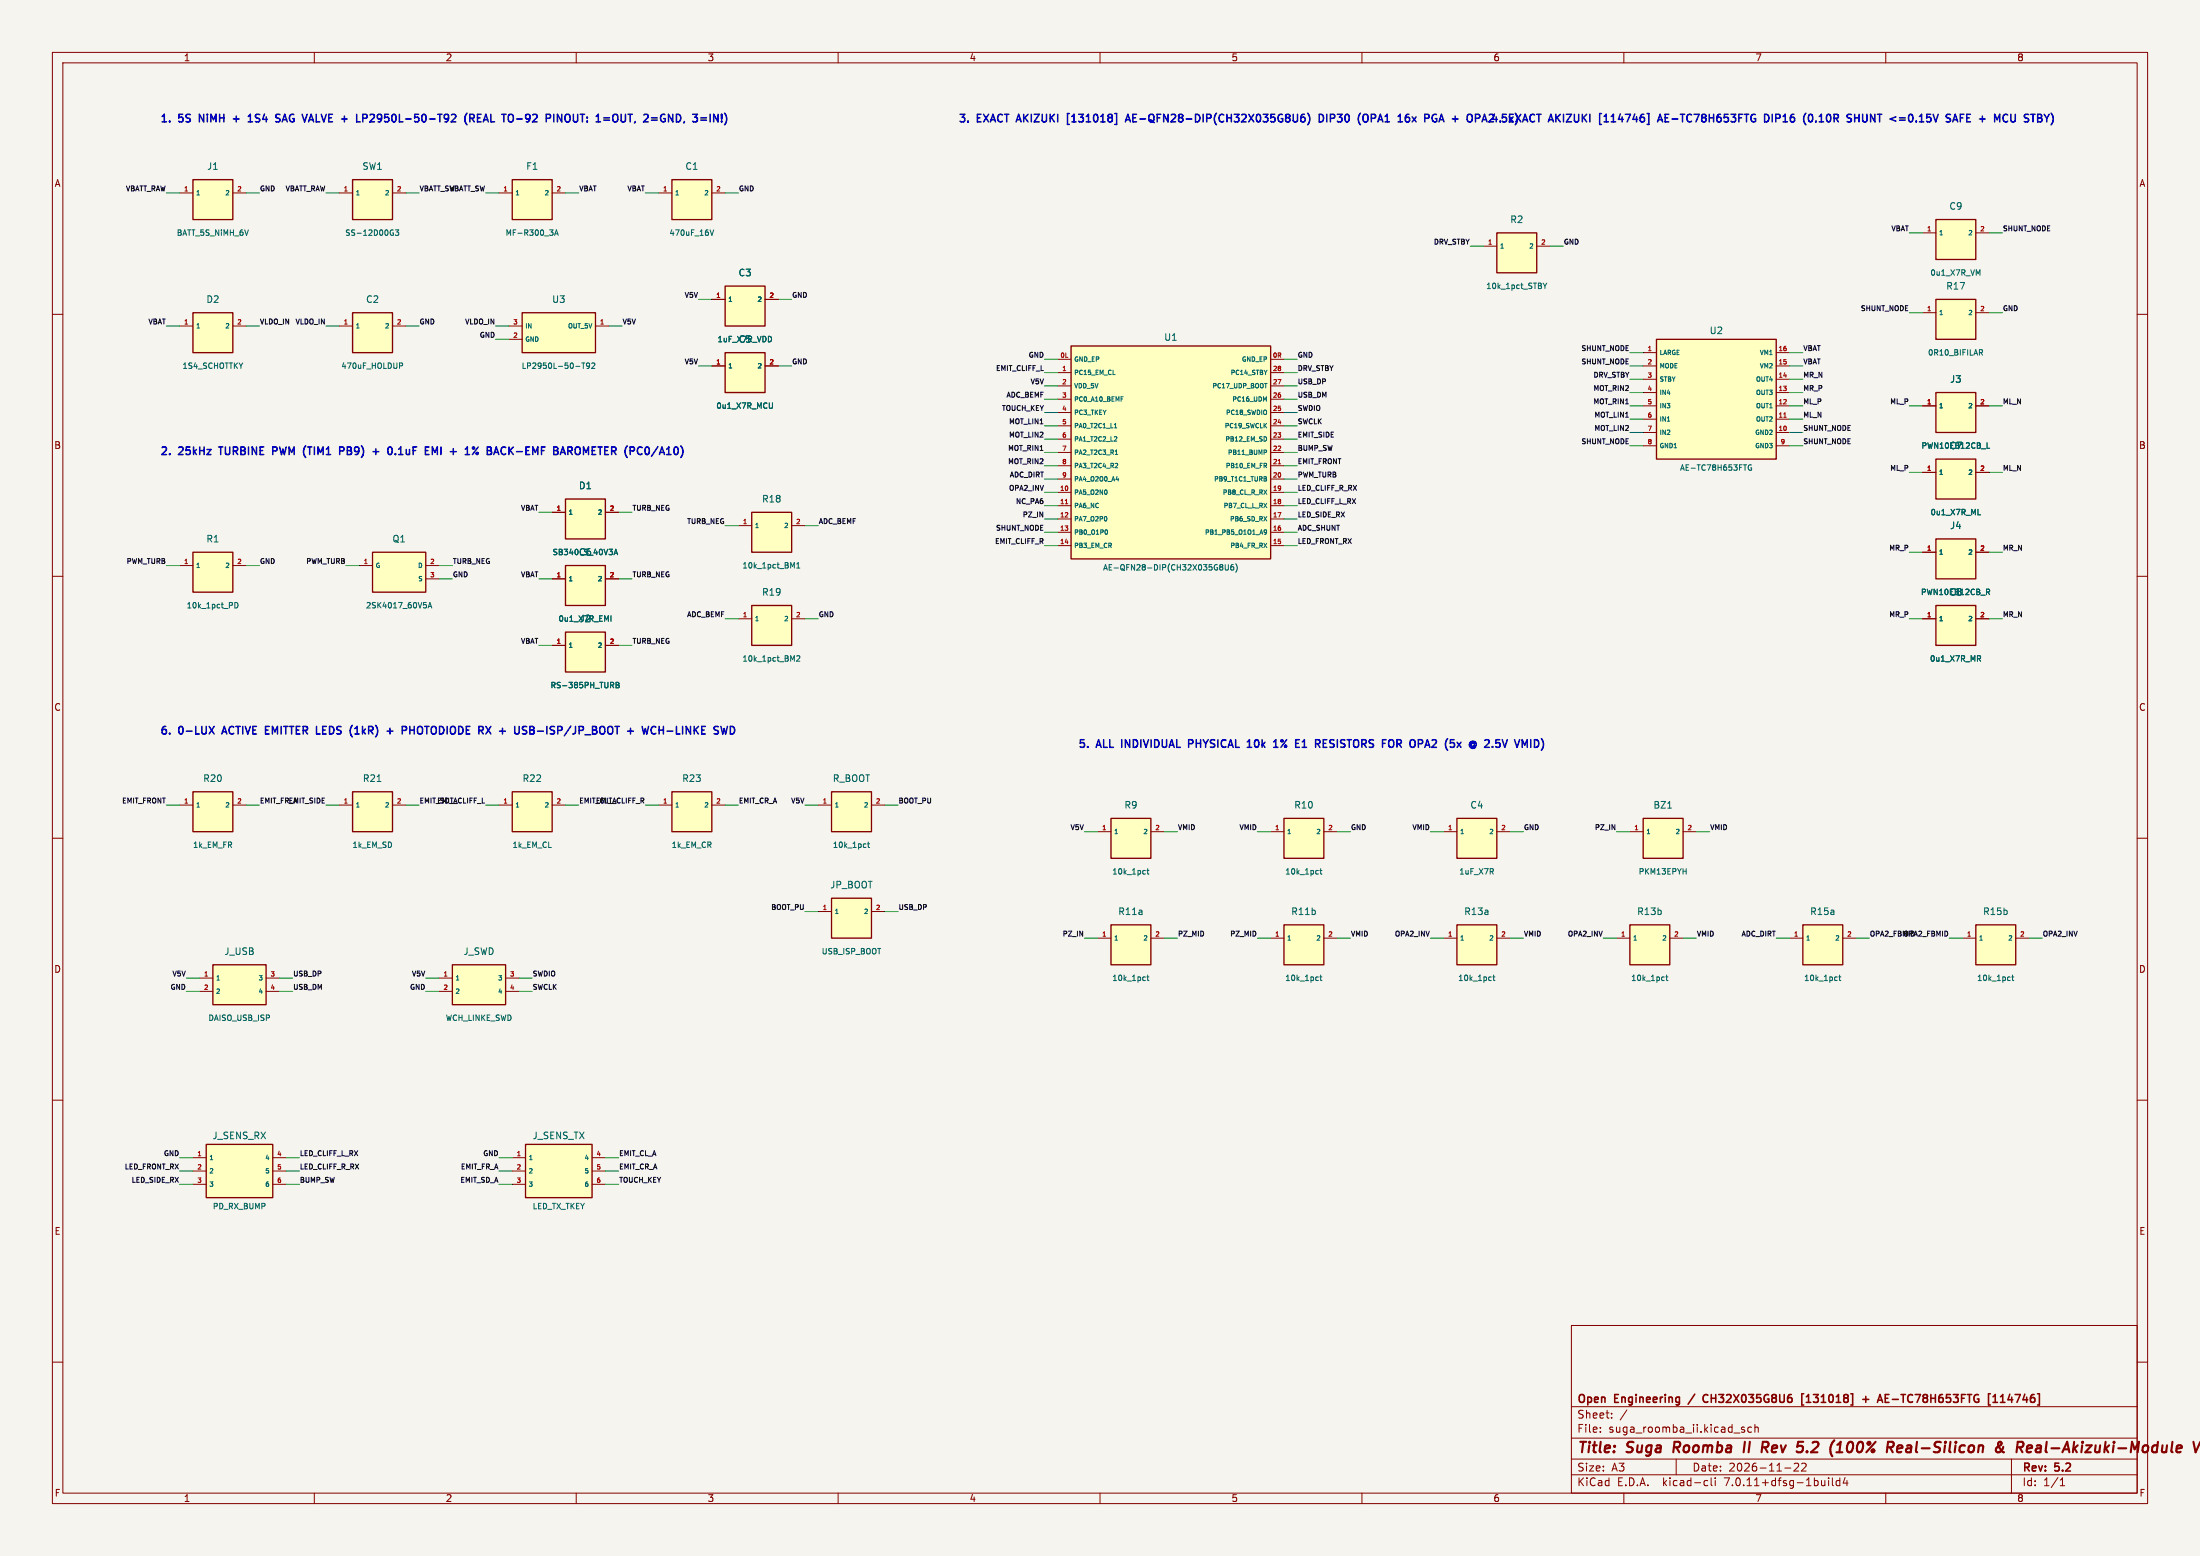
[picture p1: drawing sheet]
<svg xmlns="http://www.w3.org/2000/svg" width="420mm" height="297mm" viewBox="0 0 420 297" stroke-linecap="round" stroke-linejoin="round" font-family="sans-serif">
<path d="M0 0h420v297h-420z" fill="#f5f4ef" stroke="#f5f4ef" stroke-width=".19"/>
<g fill="none" stroke="#840000" stroke-width=".19">
<path d="M10 10h400v277h-400zM12 12h396v273h-396zM60 10v2M110 10v2M160 10v2M210 10v2M260 10v2M310 10v2M360 10v2M34.3 36.8h2.5M44.4 36.8h2.6M64.8 36.8h2.5"/>
<path d="M74.9 36.8h2.6M95.2 36.8h2.6M105.4 36.8h2.5M125.7 36.8h2.6M135.9 36.8h2.5M10 60h2M135.9 57.2h2.5M146 57.2h2.6M283.2 47h2.5M293.4 47h2.5M367 44.5h2.6M367 59.7h2.6"/>
<path d="M377.2 44.5h2.5M377.2 59.7h2.5M408 60h2M34.3 62.2h2.5M44.4 62.2h2.6M64.8 62.2h2.5M74.9 62.2h2.6M97.1 62.2h2.6M97.1 64.8h2.6M113.7 62.2h2.5M135.9 69.9h2.5M146 69.9h2.6"/>
<path d="M201.9 68.6h2.6M201.9 71.1h2.6M201.9 73.7h2.6M201.9 78.7h2.6M201.9 76.2h2.6M242.6 68.6h2.5M242.6 71.1h2.5M242.6 73.7h2.5M242.6 78.7h2.5M242.6 76.2h2.5M313.7 69.9h2.5M313.7 77.5h2.5"/>
<path d="M313.7 67.3h2.5M313.7 74.9h2.5M313.7 72.4h2.5M339.1 69.9h2.5M339.1 77.5h2.5M339.1 67.3h2.5M339.1 74.9h2.5M339.1 72.4h2.5M367 77.5h2.6M377.2 77.5h2.5M105.4 97.8h2.5M115.6 97.8h2.5"/>
<path d="M201.9 94h2.6M201.9 96.5h2.6M201.9 99.1h2.6M201.9 91.4h2.6M201.9 88.9h2.6M201.9 86.4h2.6M201.9 83.8h2.6M201.9 81.3h2.6M242.6 94h2.5M242.6 96.5h2.5M242.6 99.1h2.5M242.6 91.4h2.5"/>
<path d="M242.6 88.9h2.5M242.6 86.4h2.5M242.6 83.8h2.5M242.6 81.3h2.5M313.7 82.6h2.5M313.7 80h2.5M313.7 85.1h2.5M339.1 82.6h2.5M339.1 80h2.5M339.1 85.1h2.5M367 90.2h2.6M377.2 90.2h2.5"/>
<path d="M10 110h2M34.3 108h2.5M44.4 108h2.6M68.6 108h2.5M81.3 108h2.5M81.3 110.5h2.5M105.4 110.5h2.5M115.6 110.5h2.5M141 118.1h2.5M141 100.3h2.5M151.1 118.1h2.6M151.1 100.3h2.6"/>
<path d="M201.9 101.6h2.6M201.9 104.1h2.6M242.6 101.6h2.5M242.6 104.1h2.5M367 118.1h2.6M367 105.4h2.6M377.2 118.1h2.5M377.2 105.4h2.5M408 110h2M105.4 123.2h2.5M115.6 123.2h2.5M10 160h2"/>
<path d="M34.3 153.7h2.5M44.4 153.7h2.6M64.8 153.7h2.5M74.9 153.7h2.6M95.2 153.7h2.6M105.4 153.7h2.5M125.7 153.7h2.6M135.9 153.7h2.5M156.2 153.7h2.5M166.4 153.7h2.5M209.5 158.8h2.6M219.7 158.8h2.5"/>
<path d="M242.6 158.8h2.5M252.7 158.8h2.6M275.6 158.8h2.5M285.7 158.8h2.6M311.1 158.8h2.6M321.3 158.8h2.5M408 160h2M156.2 174h2.5M166.4 174h2.5M209.5 179.1h2.6M219.7 179.1h2.5M242.6 179.1h2.5"/>
<path d="M252.7 179.1h2.6M275.6 179.1h2.5M285.7 179.1h2.6M308.6 179.1h2.5M318.8 179.1h2.5M341.6 179.1h2.6M351.8 179.1h2.5M374.6 179.1h2.6M384.8 179.1h2.5M38.1 186.7h2.5M38.1 189.2h2.5M50.8 186.7h2.5"/>
<path d="M50.8 189.2h2.5M83.8 186.7h2.6M83.8 189.2h2.6M96.5 186.7h2.6M96.5 189.2h2.6M10 210h2M408 210h2M36.8 221h2.6M36.8 223.5h2.6M36.8 226.1h2.6M52.1 221h2.5M52.1 223.5h2.5"/>
<path d="M52.1 226.1h2.5M97.8 221h2.5M97.8 223.5h2.5M97.8 226.1h2.5M113 221h2.6M113 223.5h2.6M113 226.1h2.6M10 260h2M300 253h108v32h-108zM408 260h2M300 278.5h108M300 274.5h108"/>
<path d="M300 268.5h108M305.5 273.2v.2M305.5 272.5v.1M307.7 270.5v.2M307.7 269.8v.1M310.6 269.1l-1.3 1.9M320 278.5v3M333 272.5l-.3-.1-.3 .2 .1 .2 .5 .2v.3h-.6M334.4 272.5l-.5-.1-.2 .3 .1 .6h.6M335 272.5l.2-.1 .4 .1 .1 .9M335 271.9v1.5M342.5 279.4l.6-.1 .2 .1 .1 .3-1 1.1h1"/>
<path d="M343.9 279.4l.6-.1 .2 .1 .1 .3-.9 1.1h.9M384 278.5v6.5M60 285v2M110 285v2M160 285v2M210 285v2M260 285v2M300 281.5h108M310 285v2M325.6 282.6l.4 .1M326 283.5l-.4 .1M326.7 282.1v1.3l.2 .2"/>
<path d="M327.4 282.1v.1M327.4 282.6v1M340.7 280.2h1.2M349.1 282.1v.1M349.1 282.6v1M349.8 282.1v1.3l.2 .2M351.2 282.7l-.4-.1-.3 .3 .2 .6h.5M351.2 282.1v1.5M352.2 282l-.3 1.1h.9M352.6 282.6v1M360 285v2M393.3 283.6h.9"/>
<path d="M393.3 282.5l.4-.4v1.5"/>
</g>
<g fill="none" stroke="#840000" stroke-width=".4">
<path d="M319.7 275.2l-.3 2M333.1 275.2l-.2 2M336.9 276.3l.5 .9M337.3 275.2l.2 .1a.58 .58 0 0 1-.3 1M350.2 274.9l-.1 .1M350.6 277.2h1.1M351.2 275.5l.2-.3-.3 2M352.8 275.6a1.68 1.68 0 0 0-.1 1.4M362.3 276l.6-.1 .2 .1 .1 .3-1 .2M363 277.1l-.6 .1M364.6 275.9l-.5 .1M364.7 276.4h-.5a.4 .4 0 0 0-.3 .4 .4 .4 0 0 0 .2 .4h.5"/>
<path d="M381.6 276.3l.7 .8 .3 .1M381.9 275.2l.2 .3-.1 .3M382.4 276.2l-.1 .4-.4 .4M385.5 276.3l.6 .9M386 275.2h-.8l-.2 2M386 276.2l-.9 .1M389.6 276l-.1 1.2M390.7 275.2l-.2 1.7 .3 .3M420 275.3l-.9 1.9"/>
</g>
<g fill="none" stroke="#840000" stroke-width=".3">
<path d="M323.5 266.1l-1.2 1.9M326 266.3a.74 .74 0 0 0-.9 .5 .74 .74 0 0 0 .5 .9l.4-.1M344.3 266h-.3v2.2h.3M344.8 267.7h.9M345.3 266.2l-.5 .4M355.6 267.1h1.2M356.2 266.5v1.2M358.4 267.7l.5-1.5 .5 1.5M359.9 266.9h.5M360.6 266.2h-.7v1.5h.7M380.5 267.7h.8M380.5 266.6l.4-.4v1.5"/>
<path d="M381.9 267.7h.9M381.9 266.6l.4-.4v1.5"/>
</g>
<g fill="#ffffc2" stroke="#ffffc2" stroke-width=".19">
<path d="M158.7 151.1h7.7v7.7h-7.7z"/>
<path d="M138.4 54.6h7.6v7.6h-7.6z"/>
<path d="M138.4 67.3h7.6v7.6h-7.6z"/>
<path d="M128.3 151.1h7.6v7.7h-7.6z"/>
<path d="M36.8 151.1h7.6v7.7h-7.6z"/>
<path d="M97.8 151.1h7.6v7.7h-7.6z"/>
<path d="M67.3 151.1h7.6v7.7h-7.6z"/>
<path d="M71.1 105.4h10.2v7.6h-10.2z"/>
<path d="M36.8 105.4h7.6v7.6h-7.6z"/>
<path d="M107.9 120.7h7.7v7.6h-7.7z"/>
<path d="M143.5 115.6h7.6v7.6h-7.6z"/>
<path d="M143.5 97.8h7.6v7.6h-7.6z"/>
<path d="M158.7 171.5h7.7v7.6h-7.7z"/>
<path d="M128.3 34.3h7.6v7.6h-7.6z"/>
<path d="M99.7 59.7h14v7.6h-14z"/>
<path d="M97.8 34.3h7.6v7.6h-7.6z"/>
<path d="M36.8 34.3h7.6v7.6h-7.6z"/>
<path d="M36.8 59.7h7.6v7.6h-7.6z"/>
<path d="M67.3 34.3h7.6v7.6h-7.6z"/>
<path d="M67.3 59.7h7.6v7.6h-7.6z"/>
<path d="M100.3 218.4h12.7v10.2h-12.7z"/>
<path d="M212.1 156.2h7.6v7.6h-7.6z"/>
<path d="M377.2 176.5h7.6v7.7h-7.6z"/>
<path d="M344.2 176.5h7.6v7.7h-7.6z"/>
<path d="M311.1 176.5h7.7v7.7h-7.7z"/>
<path d="M313.7 156.2h7.6v7.6h-7.6z"/>
<path d="M369.6 115.6h7.6v7.6h-7.6z"/>
<path d="M278.1 176.5h7.6v7.7h-7.6z"/>
<path d="M245.1 176.5h7.6v7.7h-7.6z"/>
<path d="M212.1 176.5h7.6v7.7h-7.6z"/>
<path d="M278.1 156.2h7.6v7.6h-7.6z"/>
<path d="M245.1 156.2h7.6v7.6h-7.6z"/>
<path d="M107.9 95.3h7.7v7.6h-7.7z"/>
<path d="M369.6 102.9h7.6v7.6h-7.6z"/>
<path d="M369.6 87.6h7.6v7.7h-7.6z"/>
<path d="M369.6 74.9h7.6v7.7h-7.6z"/>
<path d="M204.5 66h38.1v40.7h-38.1z"/>
<path d="M285.7 44.5h7.7v7.6h-7.7z"/>
<path d="M369.6 41.9h7.6v7.6h-7.6z"/>
<path d="M369.6 57.2h7.6v7.6h-7.6z"/>
<path d="M316.2 64.8h22.9v22.8h-22.9z"/>
<path d="M107.9 108h7.7v7.6h-7.7z"/>
<path d="M39.4 218.4h12.7v10.2h-12.7z"/>
<path d="M86.4 184.2h10.1v7.6h-10.1z"/>
<path d="M40.6 184.2h10.2v7.6h-10.2z"/>
</g>
<g fill="none" stroke="#840000" stroke-width=".25">
<path d="M36.8 34.3h7.6v7.6h-7.6zM67.3 34.3h7.6v7.6h-7.6zM97.8 34.3h7.6v7.6h-7.6zM128.3 34.3h7.6v7.6h-7.6zM36.8 59.7h7.6v7.6h-7.6zM67.3 59.7h7.6v7.6h-7.6zM99.7 59.7h14v7.6h-14zM138.4 54.6h7.6v7.6h-7.6zM285.7 44.5h7.7v7.6h-7.7zM369.6 41.9h7.6v7.6h-7.6zM369.6 57.2h7.6v7.6h-7.6zM138.4 67.3h7.6v7.6h-7.6z"/>
<path d="M204.5 66h38.1v40.7h-38.1zM316.2 64.8h22.9v22.8h-22.9zM369.6 74.9h7.6v7.7h-7.6zM107.9 95.3h7.7v7.6h-7.7zM143.5 97.8h7.6v7.6h-7.6zM369.6 87.6h7.6v7.7h-7.6zM36.8 105.4h7.6v7.6h-7.6zM71.1 105.4h10.2v7.6h-10.2zM107.9 108h7.7v7.6h-7.7zM143.5 115.6h7.6v7.6h-7.6zM369.6 115.6h7.6v7.6h-7.6zM369.6 102.9h7.6v7.6h-7.6z"/>
<path d="M107.9 120.7h7.7v7.6h-7.7zM36.8 151.1h7.6v7.7h-7.6zM67.3 151.1h7.6v7.7h-7.6zM97.8 151.1h7.6v7.7h-7.6zM128.3 151.1h7.6v7.7h-7.6zM158.7 151.1h7.7v7.7h-7.7zM212.1 156.2h7.6v7.6h-7.6zM245.1 156.2h7.6v7.6h-7.6zM278.1 156.2h7.6v7.6h-7.6zM313.7 156.2h7.6v7.6h-7.6zM158.7 171.5h7.7v7.6h-7.7zM212.1 176.5h7.6v7.7h-7.6z"/>
<path d="M245.1 176.5h7.6v7.7h-7.6zM278.1 176.5h7.6v7.7h-7.6zM311.1 176.5h7.7v7.7h-7.7zM344.2 176.5h7.6v7.7h-7.6zM377.2 176.5h7.6v7.7h-7.6zM40.6 184.2h10.2v7.6h-10.2zM86.4 184.2h10.1v7.6h-10.1zM39.4 218.4h12.7v10.2h-12.7zM100.3 218.4h12.7v10.2h-12.7z"/>
</g>
<g fill="none" stroke="#006464" stroke-width=".19">
<path d="M74.8 43.9h.3M74.9 44.5h.2v.3l-.2 .1M75.5 43.9h.6l-.3 .4 .3 .1v.4l-.2 .1-.4-.1M105.9 44.9l.3-1 .4 1M106 44.6h.5M135.6 43.9l.3 1 .4-1M294.6 54l.3 .6M294.9 54.6v.5M295.3 54l-.4 .6M377.6 52.2l.4-.7v1M76.3 69.3h.4l.2 .2-.1 .3h-.5M111.1 69.3h.6"/>
<path d="M111.4 69.3v1M112.6 69.7l-.2 .2h-.3l-.1-.5 .4-.1 .2 .2-.1 .6-.1 .2h-.3M113 69.4l.4-.1 .2 .3-.7 .7h.7M147.5 76.9v.8l-.2 .2M214 75.7h.4M241.4 73.2h.5M241.5 76.3l.3-.6v.9M377.9 66.7h.4l.2 .2-.1 .3-.5 .1M378.1 67.3l.4 .5M211.2 98.7v.7M211.3 93.7v.5M212.7 81.7h.5"/>
<path d="M212.9 80.9l.1-.1v.9M212.9 86.7h.5M213.1 83.4l.1 .1v.2l-.5 .5h.5M213.1 86v-.1v.8M213.1 91.5h.5M213.3 88.5v.3l-.5 .5h.6M241.3 85.9h.3l.2 .2-.1 .2h-.4M241.5 88.9l.3 .4M241.6 91l.2 .1-.2 .3 .2 .1-.2 .3M241.7 83.5v.6M241.8 88.5v.3M318.3 80.4h.5"/>
<path d="M334.3 88.8a.48 .48 0 0 0-.6 .5 .48 .48 0 0 0 .7 .4v-.4h-.2M377.6 98.3h.5M379.3 85.6h.5M44.8 115a.53 .53 0 0 1 .6 .5 .53 .53 0 0 1-.6 .5zM81.7 116l.4-1 .3 1M81.8 115.7h.5M116.6 117.5v1.1M117.2 105.9l.4-1.1 .3 1.1M117.3 105.6h.5M151.3 108.1l.3-.7v1M152.1 108.4h.6M152.1 107.7l.3-.3v1"/>
<path d="M211.2 101.1a.53 .53 0 0 1 0 .9M232.9 108.1l.1 .1M232.9 107.9l.1-.1 .4 .1v.1l-.2 .2M233 108.2h.2M233 108.2l-.1 .1M233.2 108.2l.2 .2v.3l-.2 .1-.3-.1M233.9 107.8v.8l.2 .2 .4-.2v-.8M235.4 107.8h-.3l-.1 .2-.1 .6 .2 .2 .4-.1-.1-.5h-.3l-.2 .2M235.9 107.6a1.2 1.2 0 0 1 0 1.6M241.8 101.5l-.2 .2-.2-.1v-.4l.2-.1 .2 .2v.5l-.4 .2M379.2 112.5h.4l.2 .2-.1 .3h-.5M379.5 113l.3 .5"/>
<path d="M117.6 130.2h.4l.2 .2-.2 .3 .2 .1v.3l-.2 .2h-.4zM117.6 130.7h.4M152.1 125.3l.4-.1 .2 .3-.7 .7h.7M377.8 125.7l.3 .5M377.9 125.2l.2 .2-.2 .3M72 149.2h.7M318.4 154.2h.7M165.2 161.1h.1M165.3 161.7l-.1 .1M165.6 161.1h.4M165.8 160.7v.9l.2 .2M218.5 166.1l.2 .1"/>
<path d="M218.7 166.8h-.2M219 166.1h.4M219.1 165.8v.9l.3 .1M251.6 166.1l.1 .1M251.7 166.8h-.1M252 166.1h.4M252.1 165.8v.9l.3 .1M218.5 186.5h.2M218.7 187.1l-.2 .1M219 186.5h.4M219.1 186.1v.9l.3 .2M251.6 186.5h.1"/>
<path d="M251.7 187.1l-.1 .1M252 186.5h.4M252.1 186.1v.9l.3 .2M284.6 186.5h.1M284.7 187.1l-.1 .1M285 186.5h.4M285.1 186.1v.9l.3 .2M317.6 186.5h.1M317.7 187.1l-.1 .1M318 186.5h.4M318.2 186.1v.9l.2 .2M350.6 186.5h.1"/>
<path d="M350.7 187.1l-.1 .1M351 186.5h.4M351.2 186.1v.9l.2 .2M383.6 186.5h.2M383.8 187.1l-.2 .1M384.1 186.5h.3M384.2 186.1v.9l.2 .2"/>
</g>
<path d="M340.5 79.6h.5M203.4 96.2h.4M244 88.5h.5" fill="none" stroke="#a90000" stroke-width=".19"/>
<g fill="none" stroke="#0000c2" stroke-width=".29">
<path d="M38.1 23.3v-1.5l.8 1.5M44.5 22.7h1.2M45.1 22.2v1.1M47.4 23.3h.8M47.5 22.2l.3-.4v1.5M53.9 23.3l.5-1.5 .4 1.5M54 22.9h.7M70.6 22l.6-.2 .2 .2 .1 .2-.9 1.1h.9M89.2 21.6a1.66 1.66 0 0 0 0 2.2M89.7 22.6l.7-.1 .1-.2v-.3l-.2-.2h-.6v1.5M90.1 22.6l.4 .7M91.2 22.5h.4"/>
<path d="M91.8 21.8h-.6v1.5h.6M92.3 23.3l.4-1.5 .5 1.5M92.4 22.9h.7M100.5 23.3h.3M100.6 21.8l-.3 .3v.3l.3 .3M107.9 22a.49 .49 0 0 1 .6-.2 .49 .49 0 0 1 .3 .5v.5a.48 .48 0 0 1-.4 .5 .48 .48 0 0 1-.5-.5zM109.5 21.8v1.2l.1 .2M119.4 21.8v1.2l-.1 .2-.5 .1M127.6 21.8l.8 1.5v-1.5M129.5 21.8h-.4v1.5h.4M138.3 21.6a1.66 1.66 0 0 1 0 2.2M204.1 21.7h-.3v2h.3"/>
<path d="M214.8 23.3l.5-1.5 .5 1.5M215 22.9h.7M249 21.8l-.4 .1a.98 .98 0 0 0 0 1.4l.5-.2 .1-.5-.3-.2h-.3l-.3 .2M249.6 21.6a1.66 1.66 0 0 1 0 2.2M251.8 21.8a.73 .73 0 0 1 .9 .7 .73 .73 0 0 1-.9 .8zM253.3 21.8v1.5M259.7 21.6l-.1 .1M260.4 21.9a.48 .48 0 0 1 .5 0 .48 .48 0 0 1 .3 .4v.5a.48 .48 0 0 1-.3 .4 .48 .48 0 0 1-.5 0M268.6 22.4h.2l.3 .2-.1 .5-.4 .2M268.7 21.8h.3M269.6 22.3l.7 1M270.3 22.3l-.7 1"/>
<path d="M274.7 23.3l.5-1.5 .5 1.5M274.8 22.9h.7M305.7 21.7h-.3v2h.3M316.4 23.3l.5-1.5 .5 1.5M316.6 22.9h.7M336.9 21.8a.73 .73 0 0 1 .8 .7 .73 .73 0 0 1-.8 .8zM338.3 21.8v1.5M344.7 21.6v.1M345.4 21.9l.2-.1a.77 .77 0 0 1 .5 .7 .77 .77 0 0 1-.5 .8l-.2-.1M346.7 23.1v.2M354.1 21.8v1.5M354.1 22.5h.8"/>
<path d="M354.9 21.8v1.5M372.8 23.3l.5-1.5 .4 1.5M372.9 22.9h.7M374.2 22.5h.5M374.9 21.8h-.7v1.5M375.5 22.5h.5M376.2 21.8h-.7v1.5h.7M383.3 22a.67 .67 0 0 0-.9 .2 .67 .67 0 0 0 .1 .9l.2 .1M383.9 21.8v1.2M384.7 21.8v1.2M391.8 21.9l.2 .7-.2 .9M41.7 85.3h.8"/>
<path d="M52.1 85.3l.7 .1M52.8 86l-.7 .1M58.4 85.1l-.1 .1M58.7 85.3h.8M64.8 85.3h.6l.3 .3-.2 .4-.7 .1M66.3 86h.5M66.8 85.3h-.5v1.5h.6M74.1 85.6l.3-.3 .3 .1 .1 .2M76.1 86.8h.8M76.1 85.7l.4-.4v1.5M84.2 85.3v1.5M88.8 86.8h.8"/>
<path d="M90.3 85.7l-.1-.2 .2-.2 .2 .2-.1 .2M91.3 85.3l-1.1 1.5M93 86h.5M93.5 86l.2 .1M93.6 85.4l-.6-.1v1.5l.7-.1M93.6 85.9l-.1 .1M97.4 85.9l.6 .9M98 85.3l-.8 .8M110.1 85.3a.49 .49 0 0 1 .7 .5v.5a.49 .49 0 0 1-.7 .5M111.9 86.4l-.5-1.1v1.5M39.9 138.7l1 1.4M40.9 138.7l-1 1.4"/>
<path d="M42.5 139.7h.7M42.8 138.7l-.5 1.4M61.6 139.3h.5M62.3 138.7h-.7v1.4h.7M73.9 139.6h1.1M77.6 138.9l-.3-.2h-.5v1.4M78.2 139.3h.9M78.2 138.7v1.4M79.1 138.7v1.4M79.9 138.7a1.03 1.03 0 0 0 0 1.3M99.1 138.7v1.1l-.1 .2M100.5 138.7h-.5l-.3 .2"/>
<path d="M101.7 139.3a.39 .39 0 0 1 .3 .4 .39 .39 0 0 1-.3 .4M101.8 139.3l.1-.2v-.3l-.7-.1v1.4M102.6 139.6h1.1M122.6 138.7l.3 1.4 .3-1 .3 1 .3-1.4M125.2 138.8a.58 .58 0 0 0-.7 0 .58 .58 0 0 0-.2 .7 .56 .56 0 0 0 .2 .5 .56 .56 0 0 0 .6 0M125.8 138.7v1.4M126.6 138.7v1.4M127.3 139.6h1.1M67.7 140.1h.9M226.9 141.2l.7 .1M227.6 141.9l-.7 .1M245.6 141.2l-1.1 1.4"/>
<path d="M248.6 142.6h.8M252.6 141.2h.7M252.6 142.6h.7M253.9 142.6h.5M254.5 141.2h-.4l-.2 .3 .1 .3 .4 .2M266.7 141.2h.5l.3 .3M267 142l.5 .6M267.5 141.7l-.3 .3h-.5M272.5 141.2l.5 1.4M276.4 141l-.1 .1M280.7 141.7a.67 .67 0 0 0 0 .9M284.9 142.5v.1"/>
<path d="M285.5 142.5l.6 .1M286.3 141.2h-.7l-.1 .7 .6-.2"/>
<circle cx="244.7" cy="141.4" r=".2"/>
</g>
<g fill="none" stroke="#009600" stroke-width=".19">
<path d="M31.7 36.8h2.6M47 36.8h2.5M62.2 36.8h2.6M77.5 36.8h2.5M92.7 36.8h2.5M107.9 36.8h2.6M123.2 36.8h2.5M138.4 36.8h2.6M133.3 57.2h2.6M148.6 57.2h2.5M280.7 47h2.5M295.9 47h2.5"/>
<path d="M364.5 59.7h2.5M364.5 44.5h2.5M379.7 59.7h2.6M379.7 44.5h2.6M31.7 62.2h2.6M47 62.2h2.5M62.2 62.2h2.6M77.5 62.2h2.5M94.6 62.2h2.5M94.6 64.8h2.5M116.2 62.2h2.6M133.3 69.9h2.6"/>
<path d="M148.6 69.9h2.5M199.4 68.6h2.5M199.4 73.7h2.5M199.4 78.7h2.5M199.4 71.1h2.5M199.4 76.2h2.5M245.1 68.6h2.5M245.1 73.7h2.5M245.1 78.7h2.5M245.1 71.1h2.5M245.1 76.2h2.5M311.1 77.5h2.6"/>
<path d="M311.1 69.9h2.6M311.1 67.3h2.6M311.1 74.9h2.6M311.1 72.4h2.6M341.6 77.5h2.6M341.6 69.9h2.6M341.6 67.3h2.6M341.6 74.9h2.6M341.6 72.4h2.6M364.5 77.5h2.5M379.7 77.5h2.6M102.9 97.8h2.5"/>
<path d="M118.1 97.8h2.5M199.4 81.3h2.5M199.4 83.8h2.5M199.4 86.4h2.5M199.4 88.9h2.5M199.4 99.1h2.5M199.4 91.4h2.5M199.4 94h2.5M199.4 96.5h2.5M245.1 81.3h2.5M245.1 83.8h2.5M245.1 86.4h2.5"/>
<path d="M245.1 88.9h2.5M245.1 99.1h2.5M245.1 91.4h2.5M245.1 94h2.5M245.1 96.5h2.5M311.1 82.6h2.6M311.1 80h2.6M311.1 85.1h2.6M341.6 82.6h2.6M341.6 80h2.6M341.6 85.1h2.6M364.5 90.2h2.5"/>
<path d="M379.7 90.2h2.6M31.7 108h2.6M47 108h2.5M66 108h2.6M83.8 108h2.6M83.8 110.5h2.6M102.9 110.5h2.5M118.1 110.5h2.5M138.4 118.1h2.6M138.4 100.3h2.6M153.7 118.1h2.5M153.7 100.3h2.5"/>
<path d="M199.4 104.1h2.5M199.4 101.6h2.5M245.1 104.1h2.5M245.1 101.6h2.5M364.5 105.4h2.5M364.5 118.1h2.5M379.7 105.4h2.6M379.7 118.1h2.6M102.9 123.2h2.5M118.1 123.2h2.5M31.7 153.7h2.6M47 153.7h2.5"/>
<path d="M62.2 153.7h2.6M77.5 153.7h2.5M92.7 153.7h2.5M107.9 153.7h2.6M123.2 153.7h2.5M138.4 153.7h2.6M153.7 153.7h2.5M168.9 153.7h2.5M207 158.8h2.5M222.2 158.8h2.6M240 158.8h2.6M255.3 158.8h2.5"/>
<path d="M273 158.8h2.6M288.3 158.8h2.5M308.6 158.8h2.5M323.8 158.8h2.6M153.7 174h2.5M168.9 174h2.5M207 179.1h2.5M222.2 179.1h2.6M240 179.1h2.6M255.3 179.1h2.5M273 179.1h2.6M288.3 179.1h2.5"/>
<path d="M306.1 179.1h2.5M321.3 179.1h2.5M339.1 179.1h2.5M354.3 179.1h2.6M372.1 179.1h2.5M387.3 179.1h2.6M35.6 189.2h2.5M35.6 186.7h2.5M53.3 189.2h2.6M53.3 186.7h2.6M81.3 189.2h2.5M81.3 186.7h2.5"/>
<path d="M99.1 189.2h2.5M99.1 186.7h2.5M34.3 226.1h2.5M34.3 223.5h2.5M34.3 221h2.5M54.6 226.1h2.5M54.6 223.5h2.5M54.6 221h2.5M95.2 226.1h2.6M95.2 223.5h2.6M95.2 221h2.6M115.6 226.1h2.5"/>
<path d="M115.6 223.5h2.5M115.6 221h2.5"/>
</g>
<g font-size="2.8" fill="#840000">
<text x="301" y="277.9">Title:</text>
<text x="310.6" y="277.9">Suga</text>
<text x="320.3" y="277.9">Roomba</text>
<text x="334.5" y="277.9">II</text>
<text x="338.8" y="277.9">Rev</text>
<text x="346.3" y="277.9">5.2</text>
<text x="353.4" y="277.9">(100%</text>
<text x="365.1" y="277.9">Real-Silicon</text>
<text x="386.6" y="277.9">&amp;</text>
<text x="391.4" y="277.9">Real-Akizuki-Module</text>
</g>
<g font-size="2.1" fill="#840000">
<text x="301" y="268.2">Open</text>
<text x="308.3" y="268.2">Engineering</text>
<text x="326.4" y="268.2">CH32X035G8U6</text>
<text x="345.7" y="268.2">[131018]</text>
<text x="358.1" y="268.2">+</text>
<text x="361.7" y="268.2">AE-TC78H653FTG</text>
<text x="383.2" y="268.2">[114746]</text>
<text x="301" y="273.7">File:</text>
<text x="301" y="271">Sheet:</text>
<text x="307.1" y="273.7">suga_roomba_ii.kicad_sch</text>
<text x="301" y="281.1">Size:</text>
<text x="307.6" y="281.1">A3</text>
<text x="323" y="281.1">Date:</text>
<text x="330" y="281.1">2026-11-22</text>
<text x="386" y="281.3">Rev:</text>
<text x="392.4" y="281.3">5.2</text>
<text x="301" y="283.9">KiCad</text>
<text x="308.7" y="283.9">E.D.A.</text>
<text x="317.6" y="283.9">kicad-cli</text>
<text x="329.5" y="283.9">7.0.11+dfsg-1build4</text>
<text x="386" y="283.9">Id:</text>
<text x="390.1" y="283.9">1/1</text>
</g>
<g font-size="2" fill="#0000c2">
<text x="30.5" y="23.8">1.</text>
<text x="34.2" y="23.8">5S</text>
<text x="38.7" y="23.8">NiMH</text>
<text x="45.8" y="23.8">+</text>
<text x="49.2" y="23.8">1S4</text>
<text x="55.1" y="23.8">SAG VALVE +</text>
<text x="72.2" y="23.8">LP2950L-50-T92</text>
<text x="93.4" y="23.8">(REAL</text>
<text x="101.3" y="23.8">TO-92</text>
<text x="110.1" y="23.8">PINOUT:</text>
<text x="120.3" y="23.8">1=OUT,</text>
<text x="130" y="23.8">2=GND,</text>
<text x="182.9" y="23.8">3.</text>
<text x="186.6" y="23.8">EXACT AKIZUKI</text>
<text x="204.9" y="23.8">[131018]</text>
<text x="216.8" y="23.8">AE-QFN28-DIP(CH32X035G8U6)</text>
<text x="254.2" y="23.8">DIP30</text>
<text x="262.2" y="23.8">(OPA1</text>
<text x="270.5" y="23.8">16x</text>
<text x="276.1" y="23.8">PGA</text>
<text x="281.9" y="23.8">+ 4.OPA2</text>
<text x="288.2" y="23.8">EXACT</text>
<text x="292.7" y="23.8">5x) AKIZUKI</text>
<text x="306.5" y="23.8">[114746]</text>
<text x="318.4" y="23.8">AE-TC78H653FTG</text>
<text x="339.2" y="23.8">DIP16</text>
<text x="347.3" y="23.8">(0.10R</text>
<text x="356.2" y="23.8">SHUNT</text>
<text x="364.9" y="23.8">&lt;=0.15V</text>
<text x="376.3" y="23.8">SAFE</text>
<text x="383.2" y="23.8">+</text>
<text x="386.6" y="23.8">MCU</text>
<text x="30.5" y="87.3">2.</text>
<text x="34.2" y="87.3">25kHz</text>
<text x="42.5" y="87.3">TURBINE</text>
<text x="53.3" y="87.3">PWM</text>
<text x="59.7" y="87.3">(TIM1</text>
<text x="67.2" y="87.3">PB9)</text>
<text x="74.1" y="87.3">+</text>
<text x="77.6" y="87.3">0.1uF</text>
<text x="85.3" y="87.3">EMI</text>
<text x="90.7" y="87.3">+</text>
<text x="94.1" y="87.3">1%</text>
<text x="98.9" y="87.3">BACK-EMF</text>
<text x="112.2" y="87.3">BAROMETER (PC0/A10)</text>
<text x="30.5" y="140.6">6.</text>
<text x="34.2" y="140.6">0-LUX</text>
<text x="43.2" y="140.6">ACTIVE EMITTER</text>
<text x="62.2" y="140.6">LEDS</text>
<text x="69.2" y="140.6">(1kR)</text>
<text x="76.8" y="140.6">+</text>
<text x="80.3" y="140.6">PHOTODIODE</text>
<text x="95.5" y="140.6">RX</text>
<text x="100.1" y="140.6">+</text>
<text x="103.5" y="140.6">USB-ISP/JP_BOOT</text>
<text x="125.7" y="140.6">+</text>
<text x="129.1" y="140.6">WCH-LINKE</text>
<text x="205.7" y="143.2">5.</text>
<text x="209.5" y="143.2">ALL INDIVIDUAL</text>
<text x="228.1" y="143.2">PHYSICAL</text>
<text x="240" y="143.2">10k</text>
<text x="245.6" y="143.2">1%</text>
<text x="250.3" y="143.2">E1</text>
<text x="254.7" y="143.2">RESISTORS</text>
<text x="268" y="143.2">FOR</text>
<text x="273.9" y="143.2">OPA2</text>
<text x="281.2" y="143.2">(5x</text>
<text x="286.4" y="143.2">@ 2.5V</text>
</g>
<g font-size="1.8" fill="#840000">
<text x="35" y="11.9">1</text>
<text x="85" y="11.9">2</text>
<text x="135" y="11.9">3</text>
<text x="185" y="11.9">4</text>
<text x="235" y="11.9">5</text>
<text x="285" y="11.9">6</text>
<text x="335" y="11.9">7</text>
<text x="385" y="11.9">8</text>
<text x="10.3" y="35.9">A</text>
<text x="408.3" y="35.9">A</text>
<text x="10.3" y="85.9">B</text>
<text x="408.2" y="85.9">B</text>
<text x="10.3" y="135.9">C</text>
<text x="408.2" y="135.9">C</text>
<text x="10.3" y="185.9">D</text>
<text x="408.2" y="185.9">D</text>
<text x="10.3" y="235.9">E</text>
<text x="408.3" y="235.9">E</text>
<text x="10.3" y="285.9">F</text>
<text x="35" y="286.9">1</text>
<text x="85" y="286.9">2</text>
<text x="135" y="286.9">3</text>
<text x="185" y="286.9">4</text>
<text x="235" y="286.9">5</text>
<text x="285" y="286.9">6</text>
<text x="335" y="286.9">7</text>
<text x="385" y="286.9">8</text>
<text x="408.3" y="285.9">F</text>
</g>
<g font-size="1.8" fill="#006464">
<text x="39.4" y="32.6">J1</text>
<text x="69.1" y="32.6">SW1</text>
<text x="100.3" y="32.6">F1</text>
<text x="130.7" y="32.6">C1</text>
<text x="372" y="40.2">C9</text>
<text x="288.2" y="42.8">R2</text>
<text x="140.9" y="52.9">C3</text>
<text x="39.3" y="58">D2</text>
<text x="69.8" y="58">C2</text>
<text x="105.3" y="58">U3</text>
<text x="371.4" y="55.5">R17</text>
<text x="140.9" y="65.6">C5</text>
<text x="222.1" y="65.2">U1</text>
<text x="326.3" y="64">U2</text>
<text x="372.2" y="73.3">J3</text>
<text x="372" y="86">C7</text>
<text x="110.4" y="93.6">D1</text>
<text x="145.4" y="96.1">R18</text>
<text x="372.2" y="101.2">J4</text>
<text x="39.3" y="103.7">R1</text>
<text x="74.8" y="103.7">Q1</text>
<text x="110.4" y="106.3">C6</text>
<text x="145.4" y="113.9">R19</text>
<text x="372" y="113.9">C8</text>
<text x="110.6" y="119">J2</text>
<text x="38.7" y="149.5">R20</text>
<text x="69.2" y="149.5">R21</text>
<text x="99.7" y="149.5">R22</text>
<text x="130.1" y="149.5">R23</text>
<text x="158.9" y="149.5">R_BOOT</text>
<text x="214.6" y="154.5">R9</text>
<text x="247" y="154.5">R10</text>
<text x="280.6" y="154.5">C4</text>
<text x="315.6" y="154.5">BZ1</text>
<text x="158.4" y="169.8">JP_BOOT</text>
<text x="213.4" y="174.9">R11a</text>
<text x="246.4" y="174.9">R11b</text>
<text x="279.4" y="174.9">R13a</text>
<text x="312.4" y="174.9">R13b</text>
<text x="345.5" y="174.9">R15a</text>
<text x="378.5" y="174.9">R15b</text>
<text x="42.7" y="182.5">J_USB</text>
<text x="88.4" y="182.5">J_SWD</text>
<text x="40.5" y="217.6">J_SENS_RX</text>
<text x="101.6" y="217.6">J_SENS_TX</text>
</g>
<g font-size="1.5" fill="#006464">
<text x="33.6" y="45.2">BATT_5S_NiMH_6V</text>
<text x="65.8" y="45.2">SS-12D00G3</text>
<text x="96.4" y="45.2">MF-R300_3A</text>
<text x="127.7" y="45.2">470uF_16V</text>
<text x="368.4" y="52.8">0u1_X7R_VM</text>
<text x="283.6" y="55.4">10k_1pct_STBY</text>
<text x="136.9" y="65.5">1uF_X7R_VDD</text>
<text x="34.7" y="70.6">1S4_SCHOTTKY</text>
<text x="65" y="70.6">470uF_HOLDUP</text>
<text x="99.5" y="70.6">LP2950L-50-T92</text>
<text x="368" y="68.1">0R10_BIFILAR</text>
<text x="136.6" y="78.2">0u1_X7R_MCU</text>
<text x="366.7" y="85.8">PWN10EB12CB_L</text>
<text x="320.6" y="90">AE-TC78H653FTG</text>
<text x="368.4" y="98.5">0u1_X7R_ML</text>
<text x="105.4" y="106.2">SB340LS_40V3A</text>
<text x="141.6" y="108.7">10k_1pct_BM1</text>
<text x="210.5" y="109.1">AE-QFN28-DIP(CH32X035G8U6)</text>
<text x="366.6" y="113.8">PWN10EB12CB_R</text>
<text x="35.5" y="116.3">10k_1pct_PD</text>
<text x="69.8" y="116.3">2SK4017_60V5A</text>
<text x="106.5" y="118.9">0u1_X7R_EMI</text>
<text x="105" y="131.6">RS-385PH_TURB</text>
<text x="141.6" y="126.5">10k_1pct_BM2</text>
<text x="368.3" y="126.5">0u1_X7R_MR</text>
<text x="36.7" y="162">1k_EM_FR</text>
<text x="67.2" y="162">1k_EM_SD</text>
<text x="97.7" y="162">1k_EM_CL</text>
<text x="128.1" y="162">1k_EM_CR</text>
<text x="158.9" y="162">10k_1pct</text>
<text x="212.2" y="167.1">10k_1pct</text>
<text x="245.2" y="167.1">10k_1pct</text>
<text x="278.5" y="167.1">1uF_X7R</text>
<text x="312.7" y="167.1">PKM13EPYH</text>
<text x="156.8" y="182.4">USB_ISP_BOOT</text>
<text x="212.2" y="187.4">10k_1pct</text>
<text x="245.2" y="187.4">10k_1pct</text>
<text x="278.3" y="187.4">10k_1pct</text>
<text x="311.3" y="187.4">10k_1pct</text>
<text x="344.3" y="187.4">10k_1pct</text>
<text x="377.3" y="187.4">10k_1pct</text>
<text x="39.7" y="195.1">DAISO_USB_ISP</text>
<text x="85" y="195.1">WCH_LINKE_SWD</text>
<text x="40.5" y="231">PD_RX_BUMP</text>
<text x="101.6" y="231">LED_TX_TKEY</text>
</g>
<g font-size="1.3" fill="#0f0f0f">
<text x="23.9" y="36.6">VBATT_RAW</text>
<text x="49.5" y="36.6">GND</text>
<text x="54.4" y="36.6">VBATT_RAW</text>
<text x="80" y="36.6">VBATT_SW</text>
<text x="85.7" y="36.6">VBATT_SW</text>
<text x="110.5" y="36.6">VBAT</text>
<text x="119.6" y="36.6">VBAT</text>
<text x="141" y="36.6">GND</text>
<text x="273.6" y="46.7">DRV_STBY</text>
<text x="298.4" y="46.7">GND</text>
<text x="360.9" y="44.2">VBAT</text>
<text x="382.3" y="44.2">SHUNT_NODE</text>
<text x="130.5" y="56.9">V5V</text>
<text x="151.1" y="56.9">GND</text>
<text x="355.1" y="59.4">SHUNT_NODE</text>
<text x="382.3" y="59.4">GND</text>
<text x="28.2" y="62">VBAT</text>
<text x="49.5" y="62">VLDO_IN</text>
<text x="56.3" y="62">VLDO_IN</text>
<text x="80" y="62">GND</text>
<text x="88.6" y="62">VLDO_IN</text>
<text x="91.4" y="64.5">GND</text>
<text x="118.8" y="62">V5V</text>
<text x="130.5" y="69.6">V5V</text>
<text x="151.1" y="69.6">GND</text>
<text x="190" y="70.9">EMIT_CLIFF_L</text>
<text x="196.2" y="68.3">GND</text>
<text x="247.6" y="70.9">DRV_STBY</text>
<text x="247.6" y="68.3">GND</text>
<text x="301.7" y="67">SHUNT_NODE</text>
<text x="301.7" y="69.6">SHUNT_NODE</text>
<text x="344.2" y="69.6">VBAT</text>
<text x="344.2" y="67">VBAT</text>
<text x="192" y="75.9">ADC_BEMF</text>
<text x="196.6" y="73.4">V5V</text>
<text x="247.6" y="73.4">USB_DP</text>
<text x="247.6" y="75.9">USB_DM</text>
<text x="304.1" y="77.2">MOT_RIN1</text>
<text x="304.1" y="72.1">DRV_STBY</text>
<text x="304.1" y="74.7">MOT_RIN2</text>
<text x="344.2" y="77.2">ML_P</text>
<text x="344.2" y="74.7">MR_P</text>
<text x="344.2" y="72.1">MR_N</text>
<text x="360.7" y="77.2">ML_P</text>
<text x="382.3" y="77.2">ML_N</text>
<text x="191.1" y="78.5">TOUCH_KEY</text>
<text x="192.5" y="83.6">MOT_LIN2</text>
<text x="192.5" y="81">MOT_LIN1</text>
<text x="247.6" y="83.6">EMIT_SIDE</text>
<text x="247.6" y="81">SWCLK</text>
<text x="247.6" y="78.5">SWDIO</text>
<text x="304.2" y="82.3">MOT_LIN2</text>
<text x="304.2" y="79.7">MOT_LIN1</text>
<text x="344.2" y="79.7">ML_N</text>
<text x="344.2" y="82.3">SHUNT_NODE</text>
<text x="192.3" y="86.1">MOT_RIN1</text>
<text x="192.3" y="88.6">MOT_RIN2</text>
<text x="247.6" y="88.6">EMIT_FRONT</text>
<text x="247.6" y="86.1">BUMP_SW</text>
<text x="301.7" y="84.8">SHUNT_NODE</text>
<text x="344.2" y="84.8">SHUNT_NODE</text>
<text x="360.7" y="89.9">ML_P</text>
<text x="382.3" y="89.9">ML_N</text>
<text x="192.5" y="93.7">OPA2_INV</text>
<text x="192.6" y="91.2">ADC_DIRT</text>
<text x="247.6" y="91.2">PWM_TURB</text>
<text x="247.6" y="93.7">LED_CLIFF_R_RX</text>
<text x="99.3" y="97.5">VBAT</text>
<text x="120.6" y="97.5">TURB_NEG</text>
<text x="131" y="100.1">TURB_NEG</text>
<text x="156.2" y="100.1">ADC_BEMF</text>
<text x="190" y="101.3">SHUNT_NODE</text>
<text x="193.8" y="96.3">NC_PA6</text>
<text x="195.1" y="98.8">PZ_IN</text>
<text x="247.6" y="101.3">ADC_SHUNT</text>
<text x="247.6" y="98.8">LED_SIDE_RX</text>
<text x="247.6" y="96.3">LED_CLIFF_L_RX</text>
<text x="24" y="107.7">PWM_TURB</text>
<text x="49.5" y="107.7">GND</text>
<text x="58.3" y="107.7">PWM_TURB</text>
<text x="86.4" y="107.7">TURB_NEG</text>
<text x="189.8" y="103.9">EMIT_CLIFF_R</text>
<text x="247.6" y="103.9">LED_FRONT_RX</text>
<text x="360.5" y="105.1">MR_P</text>
<text x="382.3" y="105.1">MR_N</text>
<text x="86.4" y="110.2">GND</text>
<text x="99.3" y="110.2">VBAT</text>
<text x="120.6" y="110.2">TURB_NEG</text>
<text x="131" y="117.8">ADC_BEMF</text>
<text x="156.2" y="117.8">GND</text>
<text x="360.5" y="117.8">MR_P</text>
<text x="382.3" y="117.8">MR_N</text>
<text x="99.3" y="122.9">VBAT</text>
<text x="120.6" y="122.9">TURB_NEG</text>
<text x="23.2" y="153.4">EMIT_FRONT</text>
<text x="49.5" y="153.4">EMIT_FR_A</text>
<text x="55" y="153.4">EMIT_SIDE</text>
<text x="80" y="153.4">EMIT_SD_A</text>
<text x="83.3" y="153.4">EMIT_CLIFF_L</text>
<text x="110.5" y="153.4">EMIT_CL_A</text>
<text x="113.6" y="153.4">EMIT_CLIFF_R</text>
<text x="141" y="153.4">EMIT_CR_A</text>
<text x="150.9" y="153.4">V5V</text>
<text x="171.4" y="153.4">BOOT_PU</text>
<text x="204.2" y="158.5">V5V</text>
<text x="224.8" y="158.5">VMID</text>
<text x="236.5" y="158.5">VMID</text>
<text x="257.8" y="158.5">GND</text>
<text x="269.5" y="158.5">VMID</text>
<text x="290.8" y="158.5">GND</text>
<text x="304.3" y="158.5">PZ_IN</text>
<text x="326.4" y="158.5">VMID</text>
<text x="147.1" y="173.7">BOOT_PU</text>
<text x="171.4" y="173.7">USB_DP</text>
<text x="202.7" y="178.8">PZ_IN</text>
<text x="224.8" y="178.8">PZ_MID</text>
<text x="234.7" y="178.8">PZ_MID</text>
<text x="257.8" y="178.8">VMID</text>
<text x="266.1" y="178.8">OPA2_INV</text>
<text x="290.8" y="178.8">VMID</text>
<text x="299.2" y="178.8">OPA2_INV</text>
<text x="323.8" y="178.8">VMID</text>
<text x="332.3" y="178.8">ADC_DIRT</text>
<text x="356.9" y="178.8">OPA2_FBMID</text>
<text x="363.2" y="178.8">OPA2_FBMID</text>
<text x="389.9" y="178.8">OPA2_INV</text>
<text x="32.4" y="189">GND</text>
<text x="32.8" y="186.4">V5V</text>
<text x="55.9" y="189">USB_DM</text>
<text x="55.9" y="186.4">USB_DP</text>
<text x="78.1" y="189">GND</text>
<text x="78.5" y="186.4">V5V</text>
<text x="101.6" y="186.4">SWDIO</text>
<text x="101.6" y="189">SWCLK</text>
<text x="31.1" y="220.7">GND</text>
<text x="57.1" y="220.7">LED_CLIFF_L_RX</text>
<text x="92.1" y="220.7">GND</text>
<text x="118.1" y="220.7">EMIT_CL_A</text>
<text x="23.7" y="223.3">LED_FRONT_RX</text>
<text x="25" y="225.8">LED_SIDE_RX</text>
<text x="57.1" y="225.8">BUMP_SW</text>
<text x="57.1" y="223.3">LED_CLIFF_R_RX</text>
<text x="87.7" y="225.8">EMIT_SD_A</text>
<text x="87.8" y="223.3">EMIT_FR_A</text>
<text x="118.1" y="225.8">TOUCH_KEY</text>
<text x="118.1" y="223.3">EMIT_CR_A</text>
</g>
<g font-size="1.2" fill="#a90000">
<text x="35" y="36.6">1</text>
<text x="45.2" y="36.6">2</text>
<text x="65.5" y="36.6">1</text>
<text x="75.7" y="36.6">2</text>
<text x="96" y="36.6">1</text>
<text x="106.1" y="36.6">2</text>
<text x="126.5" y="36.6">1</text>
<text x="136.6" y="36.6">2</text>
<text x="283.9" y="46.7">1</text>
<text x="294.1" y="46.7">2</text>
<text x="367.8" y="44.2">1</text>
<text x="377.9" y="44.2">2</text>
<text x="136.6" y="56.9">1</text>
<text x="146.8" y="56.9">2</text>
<text x="367.8" y="59.4">1</text>
<text x="377.9" y="59.4">2</text>
<text x="35" y="62">1</text>
<text x="45.2" y="62">2</text>
<text x="65.5" y="62">1</text>
<text x="75.7" y="62">2</text>
<text x="97.9" y="64.5">2</text>
<text x="97.9" y="62">3</text>
<text x="114.4" y="62">1</text>
<text x="136.6" y="69.6">1</text>
<text x="146.8" y="69.6">2</text>
<text x="202.3" y="68.3">0L</text>
<text x="202.7" y="70.9">1</text>
<text x="242.9" y="68.3">0R</text>
<text x="242.9" y="70.9">28</text>
<text x="314.4" y="67.1">1</text>
<text x="314.4" y="69.6">2</text>
<text x="339.4" y="69.6">15</text>
<text x="339.4" y="67.1">16</text>
<text x="202.7" y="73.4">2</text>
<text x="202.7" y="75.9">3</text>
<text x="242.9" y="75.9">26</text>
<text x="242.9" y="73.4">27</text>
<text x="314.4" y="72.1">3</text>
<text x="314.4" y="74.7">4</text>
<text x="314.4" y="77.2">5</text>
<text x="339.4" y="77.2">12</text>
<text x="339.4" y="74.7">13</text>
<text x="339.4" y="72.1">14</text>
<text x="367.8" y="77.2">1</text>
<text x="377.9" y="77.2">2</text>
<text x="202.7" y="78.5">4</text>
<text x="202.7" y="81">5</text>
<text x="202.7" y="83.6">6</text>
<text x="242.9" y="83.6">23</text>
<text x="242.9" y="81">24</text>
<text x="242.9" y="78.5">25</text>
<text x="314.4" y="79.8">6</text>
<text x="314.4" y="82.3">7</text>
<text x="339.4" y="82.3">10</text>
<text x="339.4" y="79.8">11</text>
<text x="202.7" y="86.1">7</text>
<text x="202.7" y="88.6">8</text>
<text x="242.9" y="88.6">21</text>
<text x="242.9" y="86.1">22</text>
<text x="314.4" y="84.8">8</text>
<text x="339.8" y="84.8">9</text>
<text x="367.8" y="89.9">1</text>
<text x="377.9" y="89.9">2</text>
<text x="202.2" y="93.7">10</text>
<text x="202.7" y="91.2">9</text>
<text x="242.9" y="93.7">19</text>
<text x="242.9" y="91.2">20</text>
<text x="106.1" y="97.5">1</text>
<text x="116.3" y="97.5">2</text>
<text x="141.7" y="100.1">1</text>
<text x="151.9" y="100.1">2</text>
<text x="202.2" y="96.3">11</text>
<text x="202.2" y="98.8">12</text>
<text x="202.2" y="101.3">13</text>
<text x="242.9" y="101.3">16</text>
<text x="242.9" y="98.8">17</text>
<text x="242.9" y="96.3">18</text>
<text x="35" y="107.7">1</text>
<text x="45.2" y="107.7">2</text>
<text x="69.3" y="107.7">1</text>
<text x="82" y="107.7">2</text>
<text x="202.2" y="103.9">14</text>
<text x="242.9" y="103.9">15</text>
<text x="367.8" y="105.2">1</text>
<text x="377.9" y="105.2">2</text>
<text x="82" y="110.2">3</text>
<text x="106.1" y="110.2">1</text>
<text x="116.3" y="110.2">2</text>
<text x="141.7" y="117.9">1</text>
<text x="151.9" y="117.9">2</text>
<text x="367.8" y="117.9">1</text>
<text x="377.9" y="117.9">2</text>
<text x="106.1" y="122.9">1</text>
<text x="116.3" y="122.9">2</text>
<text x="35" y="153.4">1</text>
<text x="45.2" y="153.4">2</text>
<text x="65.5" y="153.4">1</text>
<text x="75.7" y="153.4">2</text>
<text x="96" y="153.4">1</text>
<text x="106.1" y="153.4">2</text>
<text x="126.5" y="153.4">1</text>
<text x="136.6" y="153.4">2</text>
<text x="156.9" y="153.4">1</text>
<text x="167.1" y="153.4">2</text>
<text x="210.3" y="158.5">1</text>
<text x="220.4" y="158.5">2</text>
<text x="243.3" y="158.5">1</text>
<text x="253.5" y="158.5">2</text>
<text x="276.3" y="158.5">1</text>
<text x="286.5" y="158.5">2</text>
<text x="311.9" y="158.5">1</text>
<text x="322" y="158.5">2</text>
<text x="156.9" y="173.7">1</text>
<text x="167.1" y="173.7">2</text>
<text x="210.3" y="178.8">1</text>
<text x="220.4" y="178.8">2</text>
<text x="243.3" y="178.8">1</text>
<text x="253.5" y="178.8">2</text>
<text x="276.3" y="178.8">1</text>
<text x="286.5" y="178.8">2</text>
<text x="309.3" y="178.8">1</text>
<text x="319.5" y="178.8">2</text>
<text x="342.4" y="178.8">1</text>
<text x="352.5" y="178.8">2</text>
<text x="375.4" y="178.8">1</text>
<text x="385.5" y="178.8">2</text>
<text x="38.8" y="186.4">1</text>
<text x="38.8" y="189">2</text>
<text x="51.5" y="186.4">3</text>
<text x="51.5" y="189">4</text>
<text x="84.5" y="186.4">1</text>
<text x="84.5" y="189">2</text>
<text x="97.2" y="186.4">3</text>
<text x="97.2" y="189">4</text>
<text x="37.6" y="220.7">1</text>
<text x="52.8" y="220.7">4</text>
<text x="98.5" y="220.7">1</text>
<text x="113.8" y="220.7">4</text>
<text x="37.6" y="223.3">2</text>
<text x="37.6" y="225.8">3</text>
<text x="52.8" y="223.3">5</text>
<text x="52.8" y="225.8">6</text>
<text x="98.5" y="223.3">2</text>
<text x="98.5" y="225.8">3</text>
<text x="113.8" y="223.3">5</text>
<text x="113.8" y="225.8">6</text>
</g>
<g font-size="1.2" fill="#006464">
<text x="37.3" y="37.5">1</text>
<text x="42.8" y="37.5">2</text>
<text x="67.8" y="37.5">1</text>
<text x="73.3" y="37.5">2</text>
<text x="98.3" y="37.5">1</text>
<text x="103.8" y="37.5">2</text>
<text x="128.8" y="37.5">1</text>
<text x="134.3" y="37.5">2</text>
<text x="286.3" y="47.6">1</text>
<text x="291.8" y="47.6">2</text>
<text x="370.1" y="45.1">1</text>
<text x="375.6" y="45.1">2</text>
<text x="138.9" y="57.8">1</text>
<text x="144.4" y="57.8">2</text>
<text x="37.3" y="62.9">1</text>
<text x="42.8" y="62.9">2</text>
<text x="67.8" y="62.9">1</text>
<text x="73.3" y="62.9">2</text>
<text x="100.2" y="65.4">GND</text>
<text x="100.2" y="62.9">IN</text>
<text x="108.3" y="62.9">OUT_5V</text>
<text x="370.1" y="60.3">1</text>
<text x="375.6" y="60.3">2</text>
<text x="138.9" y="70.5">1</text>
<text x="144.4" y="70.5">2</text>
<text x="205" y="69.2">GND_EP</text>
<text x="205" y="71.8">PC15_EM_CL</text>
<text x="234.8" y="71.8">PC14_STBY</text>
<text x="236.9" y="69.2">GND_EP</text>
<text x="316.7" y="68">LARGE</text>
<text x="316.7" y="70.5">MODE</text>
<text x="335.8" y="70.5">VM2</text>
<text x="335.8" y="68">VM1</text>
<text x="205" y="74.3">VDD_5V</text>
<text x="205" y="76.9">PC0_A10_BEMF</text>
<text x="231.3" y="74.3">PC17_UDP_BOOT</text>
<text x="235.1" y="76.9">PC16_UDM</text>
<text x="316.7" y="73">STBY</text>
<text x="316.7" y="75.6">IN4</text>
<text x="335.1" y="75.6">OUT3</text>
<text x="335.1" y="73">OUT4</text>
<text x="205" y="79.4">PC3_TKEY</text>
<text x="205" y="81.9">PA0_T2C1_L1</text>
<text x="233.6" y="81.9">PC19_SWCLK</text>
<text x="233.9" y="79.4">PC18_SWDIO</text>
<text x="316.7" y="78.1">IN3</text>
<text x="316.7" y="80.7">IN1</text>
<text x="316.7" y="83.2">IN2</text>
<text x="334.9" y="83.2">GND2</text>
<text x="335.1" y="80.7">OUT2</text>
<text x="335.1" y="78.1">OUT1</text>
<text x="370.1" y="78.1">1</text>
<text x="375.6" y="78.1">2</text>
<text x="205" y="84.5">PA1_T2C2_L2</text>
<text x="205" y="87">PA2_T2C3_R1</text>
<text x="205" y="89.6">PA3_T2C4_R2</text>
<text x="233.8" y="84.5">PB12_EM_SD</text>
<text x="233.8" y="89.6">PB10_EM_FR</text>
<text x="234.2" y="87">PB11_BUMP</text>
<text x="316.7" y="85.7">GND1</text>
<text x="334.9" y="85.7">GND3</text>
<text x="205" y="94.6">PA5_O2N0</text>
<text x="205" y="92.1">PA4_O2O0_A4</text>
<text x="231.6" y="92.1">PB9_T1C1_TURB</text>
<text x="233.3" y="94.6">PB8_CL_R_RX</text>
<text x="370.1" y="90.8">1</text>
<text x="375.6" y="90.8">2</text>
<text x="108.5" y="98.4">1</text>
<text x="114" y="98.4">2</text>
<text x="144" y="101">1</text>
<text x="149.5" y="101">2</text>
<text x="205" y="97.2">PA6_NC</text>
<text x="205" y="99.7">PA7_O2P0</text>
<text x="233.4" y="97.2">PB7_CL_L_RX</text>
<text x="234.7" y="99.7">PB6_SD_RX</text>
<text x="205" y="102.3">PB0_O1P0</text>
<text x="205" y="104.8">PB3_EM_CR</text>
<text x="229.9" y="102.3">PB1_PB5_O1O1_A9</text>
<text x="234.7" y="104.8">PB4_FR_RX</text>
<text x="370.1" y="106.1">1</text>
<text x="375.6" y="106.1">2</text>
<text x="37.3" y="108.6">1</text>
<text x="42.8" y="108.6">2</text>
<text x="71.6" y="108.6">G</text>
<text x="79.6" y="108.6">D</text>
<text x="79.7" y="111.1">S</text>
<text x="108.5" y="111.1">1</text>
<text x="114" y="111.1">2</text>
<text x="144" y="118.8">1</text>
<text x="149.5" y="118.8">2</text>
<text x="370.1" y="118.8">1</text>
<text x="375.6" y="118.8">2</text>
<text x="108.5" y="123.8">1</text>
<text x="114" y="123.8">2</text>
<text x="37.3" y="154.3">1</text>
<text x="42.8" y="154.3">2</text>
<text x="67.8" y="154.3">1</text>
<text x="73.3" y="154.3">2</text>
<text x="98.3" y="154.3">1</text>
<text x="103.8" y="154.3">2</text>
<text x="128.8" y="154.3">1</text>
<text x="134.3" y="154.3">2</text>
<text x="159.3" y="154.3">1</text>
<text x="164.8" y="154.3">2</text>
<text x="212.6" y="159.4">1</text>
<text x="218.1" y="159.4">2</text>
<text x="245.6" y="159.4">1</text>
<text x="251.1" y="159.4">2</text>
<text x="278.6" y="159.4">1</text>
<text x="284.1" y="159.4">2</text>
<text x="314.2" y="159.4">1</text>
<text x="319.7" y="159.4">2</text>
<text x="159.3" y="174.6">1</text>
<text x="164.8" y="174.6">2</text>
<text x="212.6" y="179.7">1</text>
<text x="218.1" y="179.7">2</text>
<text x="245.6" y="179.7">1</text>
<text x="251.1" y="179.7">2</text>
<text x="278.6" y="179.7">1</text>
<text x="284.1" y="179.7">2</text>
<text x="311.7" y="179.7">1</text>
<text x="317.2" y="179.7">2</text>
<text x="344.7" y="179.7">1</text>
<text x="350.2" y="179.7">2</text>
<text x="377.7" y="179.7">1</text>
<text x="383.2" y="179.7">2</text>
<text x="41.1" y="187.3">1</text>
<text x="41.1" y="189.9">2</text>
<text x="49.2" y="187.3">3</text>
<text x="49.2" y="189.9">4</text>
<text x="86.9" y="187.3">1</text>
<text x="86.9" y="189.9">2</text>
<text x="94.9" y="187.3">3</text>
<text x="94.9" y="189.9">4</text>
<text x="39.9" y="221.6">1</text>
<text x="50.5" y="221.6">4</text>
<text x="100.8" y="221.6">1</text>
<text x="111.4" y="221.6">4</text>
<text x="39.9" y="224.2">2</text>
<text x="39.9" y="226.7">3</text>
<text x="50.5" y="224.2">5</text>
<text x="50.5" y="226.7">6</text>
<text x="100.8" y="224.2">2</text>
<text x="100.8" y="226.7">3</text>
<text x="111.4" y="224.2">5</text>
<text x="111.4" y="226.7">6</text>
</g>
</svg>
